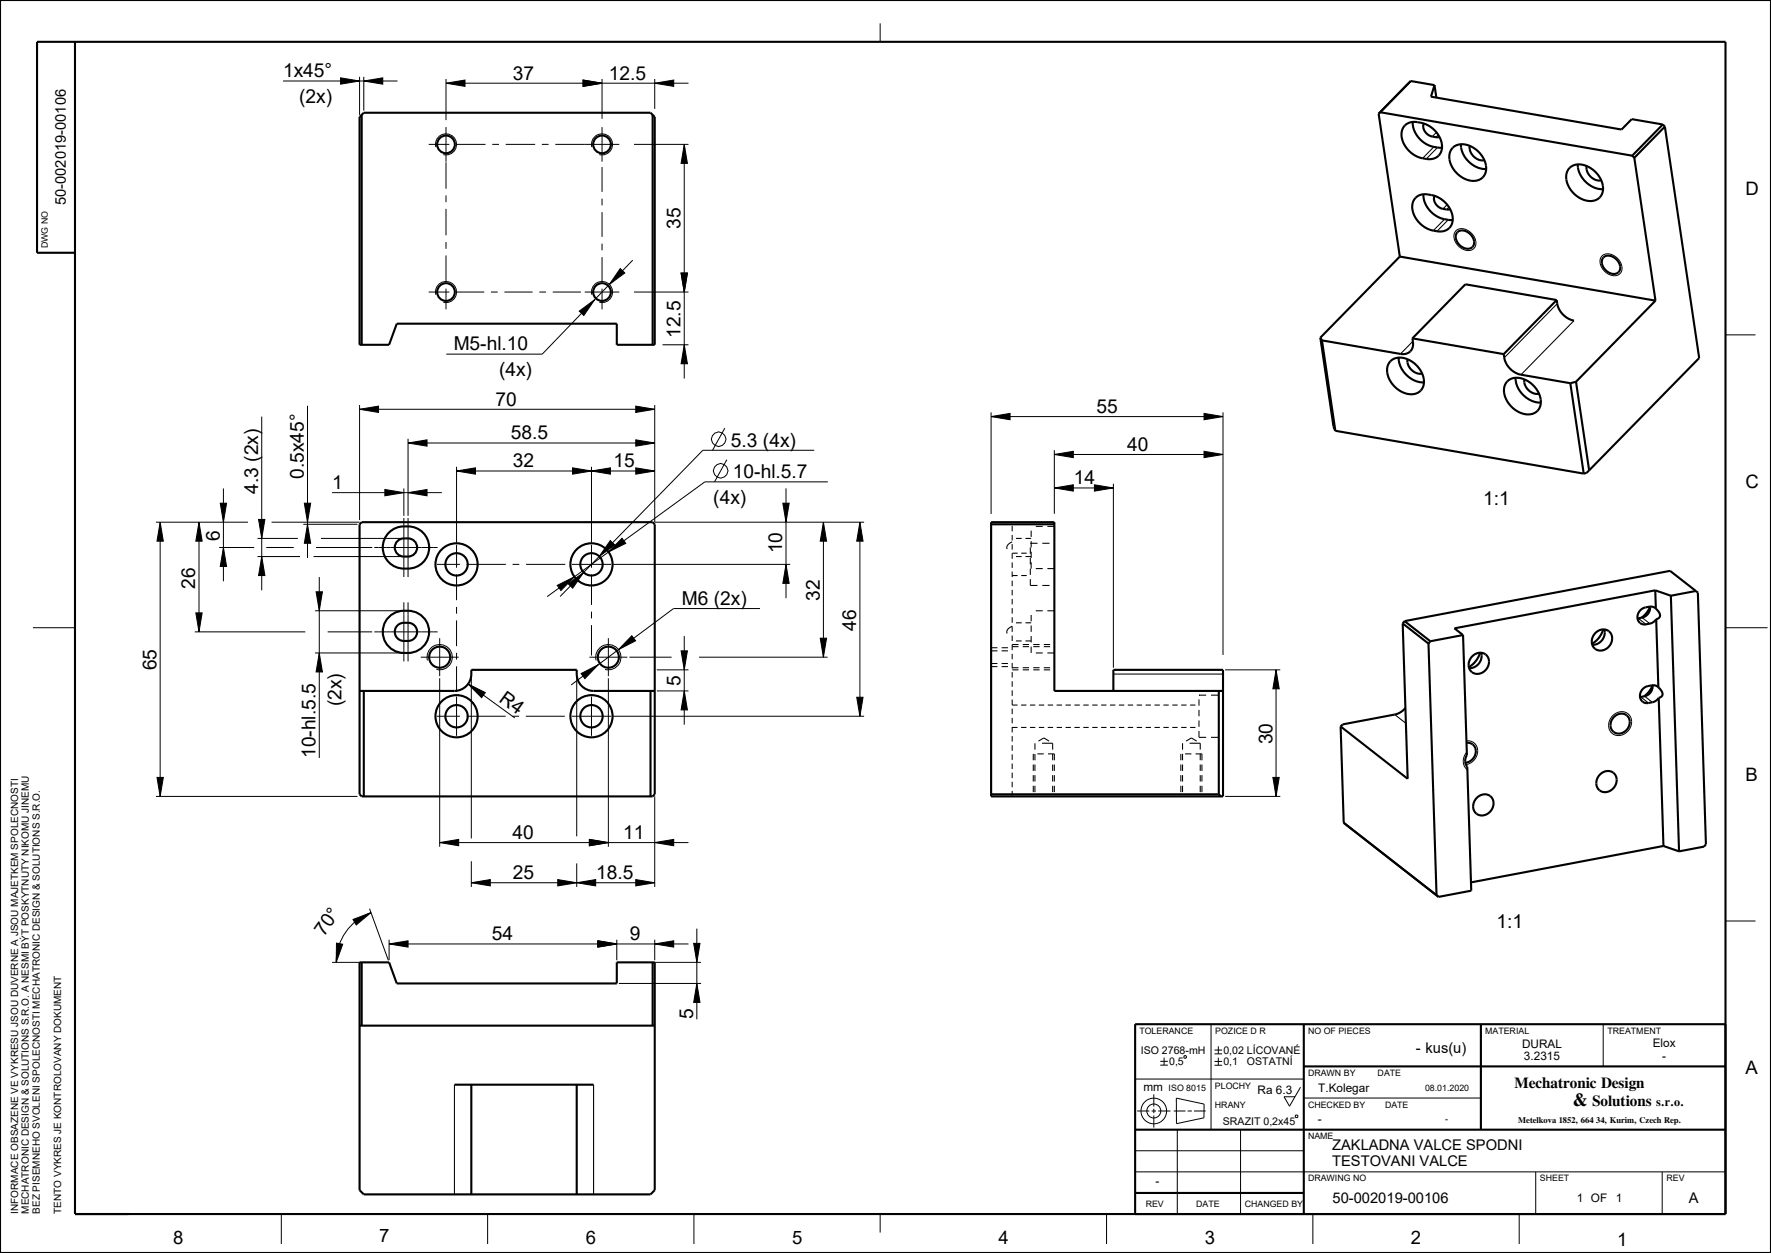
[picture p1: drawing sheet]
<svg xmlns="http://www.w3.org/2000/svg" width="420mm" height="297mm" viewBox="0 0 420 297" stroke-linecap="round" stroke-linejoin="round" font-family="sans-serif">
<g fill="none" stroke="#000" stroke-width=".24">
<path d="M67.1 19.2h27.2M80.8 18.5l4.5 .7-4.5 .8zM85.3 18.2v9M86.3 19.2l4.5-.7v1.5zM86.3 18.2v8M105.8 19.7l4.5-.7v1.5zM105.8 18.7v9.8M105.8 19.7h57.5M138.3 19l4.5 .7-4.5 .8zM142.8 18.7v9.5M155.3 19.7l4.5-.7v1.5zM155.3 18.7v7.1"/>
<path d="M208.7 5.5v4.4M101.7 34.2h4.9M103.4 34.9a2.5 2.5 0 0 1 2.2-3.2 2.5 2.5 0 0 1 2.7 2.7 2.5 2.5 0 0 1-3.2 2.2M105.8 30.1v8.2M105.8 38.5v6.2M108.2 34.2h6.9M116.7 34.2h1.6M119.9 34.2h7M128.5 34.2h1.6M131.7 34.2h15.2M140.4 34.9a2.5 2.5 0 0 1 2.2-3.2 2.5 2.5 0 0 1 2.7 2.7 2.5 2.5 0 0 1-3.2 2.2M142.8 30.1v8.2"/>
<path d="M142.8 39.6v5.9M150.4 34.2h12.9M162.3 34.2l.7 4.5h-1.5zM162.3 34.2v55.5M105.8 46.3v1.6M105.8 49.5v6.3M105.8 57.4v1.6M142.8 47.1v1.6M142.8 50.3v5.9M142.8 57.8v1.5M345.3 54.7l.8-.5h.9l1.1 .4 .9 .7 .7 .9 .3 1v1l-.5 .7-.7 .4-1 .1-1-.4-1-.7-.6-.9-.4-1.1 .1-.9zM101.7 69.2h4.9"/>
<path d="M103.4 69.9a2.5 2.5 0 0 1 2.2-3.2 2.5 2.5 0 0 1 2.7 2.7 2.5 2.5 0 0 1-3.2 2.2M105.8 60.6v6.2M105.8 68.4v4.9M108.2 69.2h6.6M116.4 69.2h1.6M119.6 69.2h6.7M127.9 69.2h1.6M131.1 69.2h6.7M137.4 73.7l3.6-2.7-2.5 3.8zM138.7 69.2h8.2M140.4 69.9a2.5 2.5 0 0 1 2.2-3.2 2.5 2.5 0 0 1 2.7 2.7 2.5 2.5 0 0 1-3.2 2.2M142.8 60.9v5.9"/>
<path d="M142.8 68.4v4.9M147.1 63.7l1.1 1-3.7 2.7zM150.1 61.7l-21.5 22.2h-22.8M150.4 69.2h12.9M161.5 64.7h1.5l-.7 4.5zM380 60.6l.7-.4h1l1 .4 .9 .7 .7 .9 .4 1-.1 1-.4 .7-.8 .4h-1l-1-.3-.9-.7-.7-1-.3-1v-.9zM409.2 79.4h7.1M62.1 98.7v41.2M72.9 96.2v36.1M85.3 97l4.5-.7v1.5zM85.3 96v27.3M85.3 97h70"/>
<path d="M150.8 96.3l4.5 .7-4.5 .8zM155.3 96v27.8h49.6M157.1 81.7h6.2M162.3 81.7l.7 4.5h-1.5zM235 98.7l4.5-.7v1.5zM235 97.7v24.1M235 98.7h55M285.5 98l4.5 .7-4.5 .8zM290 97.7v57.5M52.2 119.3h1.5l-.7 4.5zM53 115.8v22M72.2 119.3h1.5l-.8 4.5z"/>
<path d="M78.8 116.8h26M91.3 116l4.5 .8-4.5 .7zM95.8 115.8v6.5M96.8 116.8l4.5-.8v1.5zM96.8 105l4.5-.7v1.5zM96.8 104v18.3M96.8 105h58.5M108.3 111.6l4.5-.7v1.5zM108.3 110.6v18M108.3 111.6h47M135.8 110.9l4.5 .7-4.5 .8zM140.3 111.6l4.5-.7v1.5z"/>
<path d="M140.3 110.6v18M150.8 110.9l4.5 .7-4.5 .8zM150.8 104.3l4.5 .7-4.5 .8zM171.9 101.5l-2.9 5.2M172.4 109l-2.9 5.2M185.7 119.3h1.5l-.8 4.5zM186.4 115.8v26M193.1 106.7h-26.4l-33.9 34.7M196.3 114.2h-29.1l-37.4 27.2M250 107.7l4.5-.7v1.5zM250 115.7l4.5-.8v1.5zM250 106.7v15.1"/>
<path d="M250 115.7h14M250 107.7h40M259.5 114.9l4.5 .8-4.5 .7zM264 114.7v43.6M285.5 107l4.5 .7-4.5 .8zM37 123.8h21.8M38 123.8l.7 4.5h-1.5zM38 123.8v65M47.2 123.8l.7 4.5h-1.5zM47.2 123.8v26M52 129.8h8.3M53 129.8l.7 4.5h-1.5z"/>
<path d="M61.1 131.9h10.1M61.1 127.6h9.5M61.3 123.1h1.5l-.7 4.5zM62.1 131.9l.7 4.5h-1.5zM63.1 129.8h6.6M64.4 123.8h20.9M71.9 124.3h12.9M72.9 124.3l.8 4.5h-1.5zM74.4 131.9h20.9M74.9 129.8h13.4M75.7 136.8v42.9M76.1 127.6h19.2"/>
<path d="M88.8 129.8h15M95.8 122.8v14M96.8 122.8v14M103.6 133.8h5.5M108.3 129.1v5.5M108.3 136.2v6.1M110.7 133.8h9.3M121.6 133.8h1.6M124.8 133.8h9.2M132.1 138.8l4.1-2.1-3.2 3.3zM134.7 138.4l3.7-2.7-2.6 3.7zM135.6 133.8h9.3"/>
<path d="M140.3 129.1v5.5M140.3 136.2v7.2M144.7 128.1l1.1 1.1-3.7 2.7zM145.4 133.8h42M147.5 127.6l.9 1.2-4.1 2zM186.4 133.8l.8 4.5h-1.5zM195.3 123.8l.7 4.5h-1.5zM195.3 123.8v32M203.9 123.8l.8 4.5h-1.5zM203.9 123.8v46M7.8 148.8h10M46.2 149.8h26.2"/>
<path d="M46.4 145.3h1.5l-.7 4.5zM74.7 154.8h20.6M74.7 144.8h20.6M75 140.3h1.5l-.8 4.5zM75.7 154.8l.8 4.5h-1.5zM77.7 149.8h10.6M88.8 149.8h15M95.8 142.8v14M96.8 142.8v14M99.8 155.8h9M101.4 156.5a3 3 0 0 1 2.6-3.7 3 3 0 0 1 3.3 3.2 3 3 0 0 1-3.8 2.7M104.3 151.3v9"/>
<path d="M108.3 143.9v1.6M108.3 147.1v6.1M108.3 154.7v1.6M108.3 157.9v6.1M137.8 159.7l4.1-2.1-3.2 3.3zM139.8 155.8h9M140.3 145v1.6M140.3 148.2v7.2M141.4 156.5a3 3 0 0 1 2.6-3.7 3 3 0 0 1 3.3 3.2 3 3 0 0 1-3.8 2.7M144.3 151.3v9M149.3 155.8h10M149.8 150.7l.9 1.2-4 2.1z"/>
<path d="M155.8 158.8h7.5M161.5 154.3h1.5l-.7 4.5zM162.3 150.8v21M165.8 155.8h30.5M180.2 144.2h-20.5l-24.2 18.1M194.5 151.3h1.5l-.7 4.5zM290.5 158.8h13.1M302.6 158.8l.8 4.5h-1.5zM302.6 158.8v30M409.2 148.8h10M103.6 169.8h5.5M104.3 160.8v39.9"/>
<path d="M108.3 165.1v9.3M110.7 169.8h9.2M111 162.1l4.1 2.1-.9 1.2zM111 162.1l11.1 8.1M111.8 160.3v38.4M121.5 169.8h1.6M124.7 169.8h9.2M135.6 169.8h9.3M136.8 160.3v37.9M140.3 165.1v9.3M144.3 160.8v39.9M145.4 169.8h59.5"/>
<path d="M155.8 163.8h7.5M162.3 163.8l.7 4.5h-1.5zM203.2 165.3h1.5l-.8 4.5zM347.8 175.6l1.1 .1 1.1 .8a2.54 2.54 0 0 1 .4 2l-.4 1.1-.8 .9-1.5 .7M347.9 178.3l-.7 1.1-.2 1.1 .3 1.1 .7 .8M382.6 169.5l1.5-.8h1.1l.9 .5 .6 .8 .3 1-.2 1.1-.6 1-.8 .8-1.1 .4h-1l-1-.4-.5-.7-.2-.6-.1-1.1 .4-1.1zM37 188.8h47.8M37.2 184.3h1.5l-.7 4.5zM104.3 199.7l4.5-.7v1.5zM104.3 199.7h59M139.8 199l4.5 .7-4.5 .8zM155.3 199.7l4.5-.7v1.5z"/>
<path d="M155.3 188.8v21.4M290.5 188.8h13.1M301.9 184.3h1.5l-.8 4.5zM83.7 217.9l4.3-1.6-3.5 2.9zM87.6 215.4l4.5 12.2M88 216.3a12.5 12.5 0 0 0-8.3 11.8M111.8 209.2l4.5-.7v1.5zM111.8 209.2h43.5M111.8 204.1v6.1M132.3 208.5l4.5 .7-4.5 .8zM136.8 209.2l4.5-.7v1.5zM136.8 204.6v5.6"/>
<path d="M150.8 208.5l4.5 .7-4.5 .8zM409.2 218.3h7.1M78.7 228.1h6.6M79.8 223.5l1.5 .3-1.6 4.3zM92.3 223.7l4.5-.7v1.5zM92.3 222.7v4.9M92.3 223.7h71M141.8 223l4.5 .7-4.5 .8zM146.3 222.7v4.9M146.8 233.1h19.5M155.3 223.7l4.5-.7v1.5zM155.3 222.7v4.9"/>
<path d="M155.3 228.1h11M164.5 223.6h1.5l-.7 4.5zM165.3 233.1l.7 4.5h-1.5zM165.3 220.1v21.5M269.2 255.8h40M273.6 259.4v2.9M275.2 251.6h1.8M275.2 252.5h1.8M276.1 250.7v1.8M280.8 250.4l.4-.2 .2 .5-.5 .1zM287.2 242.8v25M288 248.9h1.8"/>
<path d="M288 249.8h1.8M288 251.6h1.8M288 252.5h1.8M288.9 248v1.8M288.9 250.7v1.8M308.4 257.7l-2.6 4.5-1.3-2.2h2.6M380.2 242.8v10M269.2 277.8h140M269.2 272.8h40M269.7 263.3h2.9M273.1 263.3h1.1M273.6 262.8v1.1"/>
<path d="M273.6 264.4v2.9M274.7 263.3h2.9M278.4 263.3h2.7M279 260.3l6.6 1.4-.1 3.3-6.5 1.3zM279.2 267.8v20M281.6 263.3h1.1M283.2 263.3h2.7M294.2 267.8v20M307.2 264.5l.4-.2 .2 .5-.5 .1zM309.2 260.3h42M364.2 277.8v10M394.2 277.8v10"/>
<path d="M66.7 287.8v7.1M115.6 287.8v7.1M164.6 287.8v7.1M208.7 287.8v4.3M262.4 287.8v7.1M311.4 287.8v7.1M360.3 287.8v7.1"/>
<circle cx="170.4" cy="104.1" r="1.72"/>
<circle cx="170.9" cy="111.6" r="1.72"/>
<circle cx="273.6" cy="263.3" r="3"/>
<circle cx="273.6" cy="263.3" r="1.66"/>
</g>
<g fill="#000">
<path d="M80.8 18.5l4.5 .7-4.5 .8zM86.3 19.2l4.5-.7v1.5zM105.8 19.7l4.5-.7v1.5zM138.3 19l4.5 .7-4.5 .8zM155.3 19.7l4.5-.7v1.5zM162.3 34.2l.7 4.5h-1.5zM137.4 73.7l3.6-2.7-2.5 3.8zM147.1 63.7l1.1 1-3.7 2.7zM161.5 64.7h1.5l-.7 4.5zM85.3 97l4.5-.7v1.5zM150.8 96.3l4.5 .7-4.5 .8zM162.3 81.7l.7 4.5h-1.5z"/>
<path d="M235 98.7l4.5-.7v1.5zM285.5 98l4.5 .7-4.5 .8zM91.3 116l4.5 .8-4.5 .7zM96.8 116.8l4.5-.8v1.5zM96.8 105l4.5-.7v1.5zM108.3 111.6l4.5-.7v1.5zM140.3 111.6l4.5-.7v1.5zM135.8 110.9l4.5 .7-4.5 .8zM150.8 110.9l4.5 .7-4.5 .8zM150.8 104.3l4.5 .7-4.5 .8zM250 107.7l4.5-.7v1.5zM250 115.7l4.5-.8v1.5z"/>
<path d="M259.5 114.9l4.5 .8-4.5 .7zM285.5 107l4.5 .7-4.5 .8zM38 123.8l.7 4.5h-1.5zM47.2 123.8l.7 4.5h-1.5zM52.2 119.3h1.5l-.7 4.5zM53 129.8l.7 4.5h-1.5zM61.3 123.1h1.5l-.7 4.5zM62.1 131.9l.7 4.5h-1.5zM72.2 119.3h1.5l-.8 4.5zM72.9 124.3l.8 4.5h-1.5zM132.1 138.8l4.1-2.1-3.2 3.3zM134.7 138.4l3.7-2.7-2.6 3.7z"/>
<path d="M144.7 128.1l1.1 1.1-3.7 2.7zM147.5 127.6l.9 1.2-4.1 2zM185.7 119.3h1.5l-.8 4.5zM186.4 133.8l.8 4.5h-1.5zM195.3 123.8l.7 4.5h-1.5zM203.9 123.8l.8 4.5h-1.5zM46.4 145.3h1.5l-.7 4.5zM75 140.3h1.5l-.8 4.5zM75.7 154.8l.8 4.5h-1.5zM137.8 159.7l4.1-2.1-3.2 3.3zM149.8 150.7l.9 1.2-4 2.1zM161.5 154.3h1.5l-.7 4.5z"/>
<path d="M194.5 151.3h1.5l-.7 4.5zM302.6 158.8l.8 4.5h-1.5zM111 162.1l4.1 2.1-.9 1.2zM162.3 163.8l.7 4.5h-1.5zM203.2 165.3h1.5l-.8 4.5zM37.2 184.3h1.5l-.7 4.5zM104.3 199.7l4.5-.7v1.5zM139.8 199l4.5 .7-4.5 .8zM155.3 199.7l4.5-.7v1.5zM301.9 184.3h1.5l-.8 4.5zM83.7 217.9l4.3-1.6-3.5 2.9zM111.8 209.2l4.5-.7v1.5z"/>
<path d="M132.3 208.5l4.5 .7-4.5 .8zM136.8 209.2l4.5-.7v1.5zM150.8 208.5l4.5 .7-4.5 .8zM79.8 223.5l1.5 .3-1.6 4.3zM92.3 223.7l4.5-.7v1.5zM141.8 223l4.5 .7-4.5 .8zM155.3 223.7l4.5-.7v1.5zM165.3 233.1l.7 4.5h-1.5zM164.5 223.6h1.5l-.7 4.5z"/>
</g>
<g fill="none" stroke="#000" stroke-width=".5">
<path d="M0 0h420v297h-420zM17.8 9.9v277.9h391.4v-277.9h-400.4v50h9M334.6 19.2l-7.7 7.8M334.6 19.2l-.4 .4M334.6 19.2l5.6 1M85.8 27.2v54.5M86.3 26.7h68l1 1v54h-9v-5h-52.2l-1.8 5h-7v-54zM154.8 27.2v54.5M326.9 27l.4-.4 59.8 10.3M326.9 27l5.1 33.8M333.2 29.7a3.2 3.2 0 0 1 2.9-.7 6.2 6.2 0 0 1 5.8 6.4 2.94 2.94 0 0 1-3.7 2.3 6.2 6.2 0 0 1-5.8-6.5l.3-.8zM335 28.9a6.3 6.3 0 0 0 6 6.1h1"/>
<path d="M337.7 29.3a2.44 2.44 0 0 0 2 3.1l1.7 .1M340.2 20.2l-.8 2.7 45.2 7.8 2.4-2.5 7.3 1.3M340.2 20.2l.4 2.9M344.5 35a4.4 4.4 0 0 1 5.9 .8 4.7 4.7 0 0 1 1.6 5.8 3.7 3.7 0 0 1-5.3 .4 5.3 5.3 0 0 1-2.6-6.4zM346.5 34.2a6.1 6.1 0 0 0 5.9 5.9M348.6 34.6l-.1 .1a3.1 3.1 0 0 0 3.5 3.3M372.2 39.8a4.4 4.4 0 0 1 5.9 .7 4.7 4.7 0 0 1 1.6 5.9 3.7 3.7 0 0 1-5.3 .4 5.3 5.3 0 0 1-2.6-6.4zM374.2 39a6.1 6.1 0 0 0 6 5.8M376.3 39.4v.1a3.2 3.2 0 0 0 3.4 3.3M387.1 36.9l.5 .5M387.6 37.4l5 33.9M394.3 29.5l-7.2 7.4"/>
<path d="M394.3 29.5l.5 .5M394.8 30l-7.2 7.4M394.8 30l8.2 54.9-26.1 26.6M335.7 46.9a3.2 3.2 0 0 1 2.9-.8 6.2 6.2 0 0 1 5.9 6.5 2.94 2.94 0 0 1-3.7 2.2 6.2 6.2 0 0 1-5.8-6.5l.2-.8zM337.6 46a6.3 6.3 0 0 0 6 6.1l.9 .1M340.2 46.4a2.44 2.44 0 0 0 2 3.1l1.7 .1M345.6 55a2.6 2.6 0 0 1 3.8 1.7 1.64 1.64 0 0 1-.4 2 1.64 1.64 0 0 1-2.1-.1 2.44 2.44 0 0 1-1.3-3.5zM332 60.8l-18.9 19.2M332 60.8l60.6 10.5M369.2 71.1a5.2 5.2 0 0 0 4.1 4.9M369.2 71.1l-21.7-3.7-12.5 12.8M369.2 71.1l-12.6 12.8"/>
<path d="M380.3 61a2.6 2.6 0 0 1 3.8 1.6 1.64 1.64 0 0 1-.4 2.1 1.64 1.64 0 0 1-2.2-.1 2.44 2.44 0 0 1-1.3-3.5zM392.6 71.3l-18.8 19.2M313.1 80l3.1 21 .5 1.1M313.1 80l.4 .7M313.5 80.7l3.2 21.4M329.8 85.6a4.4 4.4 0 0 1 5.9 .7 4.7 4.7 0 0 1 1.5 5.9 3.7 3.7 0 0 1-5.3 .4 5.3 5.3 0 0 1-2.6-6.4zM331.7 84.8a6.1 6.1 0 0 0 6 5.8M333.8 85.2v.1a3.2 3.2 0 0 0 3.5 3.3M335 80.2l.1 .9a2.37 2.37 0 0 1-3 2.8l-18.6-3.2M335 80.2l21.6 3.7M356.6 83.9a5.2 5.2 0 0 0 4.1 4.9l11.7 2M357.5 90.4a4.4 4.4 0 0 1 5.9 .7 4.7 4.7 0 0 1 1.6 5.9 3.7 3.7 0 0 1-5.3 .4 5.3 5.3 0 0 1-2.6-6.5z"/>
<path d="M359.4 89.5a6.1 6.1 0 0 0 6 5.9M361.5 89.9v.1a3.1 3.1 0 0 0 3.5 3.3M372.4 90.8l3.2 21.5M373.8 90.5l-1.4 .3M373.8 90.5l3.1 21M316.7 102.1l58.9 10.2M376.9 111.5l-.6 .6-.7 .2M85.8 123.8h69l.5 .5v64l-.5 .5h-69l-.5-.5v-64zM91.9 126.6a6.1 6.1 0 0 1 8.7 0 5.1 5.1 0 0 1 .5 5.7 5.1 5.1 0 0 1-5.3 2.5 5 5 0 0 1-4.6-2.9 5 5 0 0 1 .7-5.3zM94.3 128.3a3.2 3.2 0 0 1 4.3 .4 2.15 2.15 0 0 1-1.8 3.2 2.41 2.41 0 0 1-3.2-2.1l.1-.6zM235 124.3h15M392.6 139.9l-47.7 9 2.1 1.6"/>
<path d="M392.6 139.9l.1 4.4M392.6 139.9l3.7 1.3M92.2 146.2a6.1 6.1 0 0 1 8.5 .5 5.1 5.1 0 0 1 .3 5.7 5.1 5.1 0 0 1-5.2 2.4 5 5 0 0 1-4.6-3.1 5 5 0 0 1 1-5.5zM94.2 148.3a2.81 2.81 0 0 1 4.7 1.3 2.15 2.15 0 0 1-2.1 2.3 2.38 2.38 0 0 1-3.2-2.3zM332.7 147.8l1.1 36.8-15.9-12.4M332.7 147.8l6.1 4.7M333.1 147.2l-.4 .6M333.1 147.2l6.1 4.8M338.8 152.5l1.9 59.7 .5 .4M339.2 152l-.4 .5M347 150.5l.9 28.5a2.36 2.36 0 0 0 .1 2.8l.9 29.3-7.7 1.5M347 150.5l-7.8 1.5"/>
<path d="M349.2 155.5a2.27 2.27 0 0 1 3.3-.2 2.27 2.27 0 0 1 0 3.3 2.24 2.24 0 0 1-2.4 1.2 2.24 2.24 0 0 1-1.8-1.9l.1-1.2zM351 154.7l-1 2-1.6 1.4M351.2 154.7l.1 .1a2.88 2.88 0 0 1-2.9 3.6M378.4 150a2.27 2.27 0 0 1 3.3-.2 2.27 2.27 0 0 1 0 3.3 2.24 2.24 0 0 1-2.4 1.1 2.24 2.24 0 0 1-1.8-1.9l.2-1.2zM380.2 149.2l-1 2-1.6 1.4M380.5 149.2a2.88 2.88 0 0 1-2.9 3.6M391.3 143.9l-.8 1.3-1.2 1.2M391.3 143.8a2.4 2.4 0 0 1-1.9 2.6l-1 .2M392.7 144.3l-1-.5-1.5 .2a2.07 2.07 0 0 0-1.9 1.8 2.07 2.07 0 0 0 1.4 2.2l1.9-.3 1.2-.9M392.7 144.3l.4 .4a1.1 1.1 0 0 1 .6 1.1 1.1 1.1 0 0 1-.8 .9l-.1 .1M392.8 146.8l.5 16.1M396.3 141.2l1.9 60.6"/>
<path d="M402.2 140.1l.5 .4 1.9 59.6-.5 .6-5.9 1.1M402.2 140.1l-5.9 1.1M402.2 140.1l-6.1-4.8-63 11.9M85.3 163.8h22.5a4.2 4.2 0 0 0 4-5h25a4.2 4.2 0 0 0 4 5h14.5M86.3 163.8v25M154.3 163.8v25M264 163.8v-5h26v30h-55v-65h15v40h40M289 163.8v24.5M317.9 172.2l.8 22.8M333.3 167.8l-.9 .8-1.3 .7-12.7 2.4-.5 .5M347.8 176.1a2.11 2.11 0 0 1 2.1 1.2 2.11 2.11 0 0 1-.5 2.4l-.1 .2a2.64 2.64 0 0 1-1.8 .9M382.8 169.9a2.14 2.14 0 0 1 3.1-.2 2.14 2.14 0 0 1 0 3.1 2.11 2.11 0 0 1-2.4 1.1 2.11 2.11 0 0 1-1.6-2.2l.3-1z"/>
<path d="M391.9 162.5l-.8 1.4-1.2 1.2M391.9 162.5h.1M391.9 162.4a2.4 2.4 0 0 1-1.9 2.6l-1 .2M393.3 162.9l-1-.5-1.5 .2a2.07 2.07 0 0 0-1.9 1.8 2.07 2.07 0 0 0 1.4 2.3l1.9-.3 1.2-1M393.3 162.9l.4 .5a1.1 1.1 0 0 1 .6 1.1 1.1 1.1 0 0 1-.8 .9h-.1M393.4 165.4l1.1 35.1M235 188.3h54M289 188.3l.5 .5M318.7 195l22.5 17.6M318.7 195l.2 .3M350.3 189a2.27 2.27 0 0 1 3.3-.1 2.27 2.27 0 0 1 0 3.3 2.24 2.24 0 0 1-2.4 1.1 2.24 2.24 0 0 1-1.8-1.9l.1-1.2zM379.5 183.5a2.27 2.27 0 0 1 3.3-.2 2.27 2.27 0 0 1 0 3.3 2.24 2.24 0 0 1-2.4 1.2 2.24 2.24 0 0 1-1.8-1.9l.1-1.2z"/>
<path d="M394.5 200.5l-45.7 8.7M394.5 200.5l3.7 1.3M85.3 228.1h7l1.8 5h52.2v-5h9v54l-1 1h-68l-1-1zM85.8 228.1v15M154.8 228.1v15M85.3 243.1h70M107.8 257.1h33M111.8 257.1v26M136.8 257.1v26M309.2 252.8h100M309.2 242.8v45M351.2 242.8v25"/>
<path d="M409.2 242.8h-140v45M269.2 267.8h140M269.2 282.8h40"/>
<circle cx="105.8" cy="34.2" r="2.1"/>
<circle cx="142.8" cy="34.2" r="2.1"/>
<circle cx="105.8" cy="69.2" r="2.1"/>
<circle cx="142.8" cy="69.2" r="2.1"/>
<circle cx="108.3" cy="133.8" r="5"/>
<circle cx="108.3" cy="133.8" r="2.65"/>
<circle cx="140.3" cy="133.8" r="5"/>
<circle cx="140.3" cy="133.8" r="2.65"/>
<circle cx="104.3" cy="155.8" r="2.5"/>
<circle cx="144.3" cy="155.8" r="2.5"/>
<circle cx="108.3" cy="169.8" r="5"/>
<circle cx="108.3" cy="169.8" r="2.65"/>
<circle cx="140.3" cy="169.8" r="5"/>
<circle cx="140.3" cy="169.8" r="2.65"/>
</g>
<g fill="none" stroke="#000" stroke-width=".25">
<path d="M340 34.8l-2.6 2.7M340.7 31.4l-1 1M340.9 35l-2.7 2.7M341.1 32l-.6 .5M342.6 52l-2.7 2.7M343.2 48.5l-1 1M343.4 52.1l-2.6 2.7M343.6 49.1l-.5 .6M369.3 72l-12.6 12.8M373.3 76l-12.6 12.8M335.1 80.9l-3 3M239.2 128.9l-.4 .6v.7"/>
<path d="M239.2 128.9h.1M240 124.6v1.3M240 126.8v1.3M240 129v1.3M240 133.3v1.3M240 135.5v1.3M240 137.6v1.3M240 139.8v1.3M240 136.4h1.3M240 128.4l-.8 .5M240.9 131.9h1.4M240.9 127.6h1.4"/>
<path d="M241.3 131.1h-1.3v1.3M242.2 136.4h1.3M242.2 131.1h1.3M243.2 131.9h1.3M243.2 127.6h1.3M244.3 128.8h.1M244.3 129.8v1.5M244.3 132.3v1.5M244.3 134.8v1.5M244.3 137.3v1.5h1.8M244.3 128.8h1.8M244.5 125.8v1.5"/>
<path d="M244.5 128.3v1.5M244.5 130.8v1.5M244.5 133.3v1.5M244.5 134.8h.1M244.5 124.8h.1M245.6 134.8h1.7M245.6 124.8h1.7M247.2 138.8h1.7M247.2 128.8h1.7M248.4 134.8h1.6M248.4 124.8h1.6M235 158h1.5"/>
<path d="M235 157.3h1.5M235 154.3h1.5M235 153.5h1.5M237.5 158h1.5M237.5 157.3h1.5M237.5 154.3h1.5M237.5 153.5h1.5M239.2 148.9l-.4 .6v.7M239.2 148.9l.8-.4v1.3M239.2 148.9h.1M240 142v1.3M240 144.1v1.3"/>
<path d="M240 146.3v1.3M240 150.6v1.3M240 155v1.3M240 157.1v1.3M240 159.3v1.3M240 158.8h1.5M240 158.3h1.5M240 153.3h1.5M240.9 151.9h1.4M240.9 147.6h1.4M241.5 152.8h-1.5v1.3M242.5 158.8h1.5"/>
<path d="M242.5 158.3h1.5M242.5 153.3h1.5M242.5 152.8h1.5M243.2 151.9h1.3M243.2 147.6h1.3M244.5 145.8v1.5M244.5 148.3v1.5M244.5 150.8v1.5M244.5 153.3v1.5M244.5 154.8h.1M244.5 144.8h.1M245 158.8h1.5"/>
<path d="M245 158.3h1.5M245 153.3h1.5M245 152.8h1.5M245.6 154.8h1.7M245.6 144.8h1.7M247.5 158.8h1.5M247.5 158.3h1.5M247.5 153.3h1.5M247.5 152.8h1.5M248.4 154.8h1.6M248.4 144.8h1.6M264 159.8h26"/>
<path d="M388.5 146.6l1.8 1.4M389.4 146.4l1.9 1.4M240 161.5v1.3M240 163.6v1.3M240 165.8v1.3h1.3M240 168v1.3M240 170.1v1.3M240 172.3v1.3M240 174.5v1.3M240 176.6v1.3M240 178.8v1.3M240 172.4h1.3"/>
<path d="M242.2 172.4h1.2M242.2 167.1h1.2M244.3 172.4h1.2M244.3 167.1h1.2M245 178.7v1.5M245.4 176.2v1.5M245.4 178.7v1.5M246 178.7h1.5M246.3 175.7l1.2-.8 1.3 .8M246.4 172.4h1.2M246.4 167.1h1.2M247.1 176.2h2.5v1.5"/>
<path d="M248.5 172.4h1.2M248.5 167.1h1.2M248.5 178.7h1.5v1.5M249.6 178.7v1.5M250.6 172.4h1.3M250.6 167.1h1.3M252.7 172.4h1.3M252.7 167.1h1.3M254.8 172.4h1.3M254.8 167.1h1.3M256.9 172.4h1.3M256.9 167.1h1.3"/>
<path d="M259 172.4h1.3M259 167.1h1.3M261.1 172.4h1.3M261.1 167.1h1.3M263.2 172.4h1.3M263.2 167.1h1.3M265.4 172.4h1.2M265.4 167.1h1.2M267.5 172.4h1.2M267.5 167.1h1.2M269.6 172.4h1.2M269.6 167.1h1.2"/>
<path d="M271.7 172.4h1.3M271.7 167.1h1.3M273.8 172.4h1.3M273.8 167.1h1.3M275.9 172.4h1.3M275.9 167.1h1.3M278 172.4h1.3M278 167.1h1.3M280 178.7v1.5M280.1 172.4h1.3M280.1 167.1h1.3M280.4 176.2v1.5"/>
<path d="M280.4 178.7v1.5M281 178.7h1.5M281.3 175.7l1.2-.8 1.3 .8M282.1 176.2h2.5v1.5M282.2 172.4h1.3M282.2 167.1h1.3M283.5 178.7h1.5v1.5M284.3 172.4h.1M284.3 167.1h.1M284.3 164.8h.1M284.3 173.3v1.5h1.8M284.3 164.8h1.8"/>
<path d="M284.3 165.8v1.5M284.3 168.3v1.5M284.3 170.8v1.5M284.6 178.7v1.5M287.2 174.8h1.7M287.2 164.8h1.7M330.8 169.4l2.6 2M389.1 165.2l1.8 1.4M390 165l1.9 1.5M240 181v1.3M240 183.1v1.3M240 185.3v1.3"/>
<path d="M240 187.5v1.3M245 181.2v1.5M245 183.7v1.5M245 186.3v1.5M245.4 181.2v1.5M245.4 183.7v1.5M245.4 186.3v1.5M249.6 181.2v1.5M249.6 183.7v1.5M249.6 186.3v1.5M250 181.2v1.5M250 183.7v1.5"/>
<path d="M250 186.3v1.5M280 181.2v1.5M280 183.7v1.5M280 186.3v1.5M280.4 181.2v1.5M280.4 183.7v1.5M280.4 186.3v1.5M284.6 181.2v1.5M284.6 183.7v1.5M284.6 186.3v1.5M285 181.2v1.5M285 183.7v1.5"/>
<path d="M285 186.3v1.5M107.8 257.1v26M140.8 257.1v26"/>
</g>
<g font-size="4.6">
<text x="67.1" y="18.3">1x45°</text>
<text x="121.6" y="18.8">37</text>
<text x="144.4" y="18.8">12.5</text>
<text x="71" y="24.5">(2x)</text>
<text x="161.4" y="54.2" transform="rotate(-90 161.4 54.2)">35</text>
<text x="107.6" y="83.1">M5-hl.10</text>
<text x="161.4" y="80.1" transform="rotate(-90 161.4 80.1)">12.5</text>
<text x="118.3" y="89.2">(4x)</text>
<text x="117.5" y="96.1">70</text>
<text x="260" y="97.9">55</text>
<text x="121.1" y="104.1">58.5</text>
<text x="173.4" y="105.9">5.3 (4x)</text>
<text x="267.3" y="106.9">40</text>
<text x="72.1" y="113.5" transform="rotate(-90 72.1 113.5)">0.5x45°</text>
<text x="121.6" y="110.8">32</text>
<text x="145.5" y="110.8">15</text>
<text x="173.8" y="113.3">10-hl.5.7</text>
<text x="61.2" y="117" transform="rotate(-90 61.2 117)">4.3 (2x)</text>
<text x="78.8" y="115.9">1</text>
<text x="169.2" y="119.5">(4x)</text>
<text x="254.7" y="114.8">14</text>
<text x="351.7" y="119.6">1:1</text>
<text x="52.1" y="128.1" transform="rotate(-90 52.1 128.1)">6</text>
<text x="185.5" y="131.1" transform="rotate(-90 185.5 131.1)">10</text>
<text x="46.3" y="139.5" transform="rotate(-90 46.3 139.5)">26</text>
<text x="161.7" y="143.4">M6 (2x)</text>
<text x="194.4" y="142.4" transform="rotate(-90 194.4 142.4)">32</text>
<text x="203.1" y="149.5" transform="rotate(-90 203.1 149.5)">46</text>
<text x="37.1" y="158.9" transform="rotate(-90 37.1 158.9)">65</text>
<text x="81" y="167.4" transform="rotate(-90 81 167.4)">(2x)</text>
<text x="118.1" y="166.2" transform="rotate(36 118.1 166.2)">R4</text>
<text x="161.4" y="162.5" transform="rotate(-90 161.4 162.5)">5</text>
<text x="74.8" y="179.7" transform="rotate(-90 74.8 179.7)">10-hl.5.5</text>
<text x="301.7" y="176.4" transform="rotate(-90 301.7 176.4)">30</text>
<text x="121.5" y="198.8">40</text>
<text x="147.8" y="198.8">11</text>
<text x="121.6" y="208.4">25</text>
<text x="141.4" y="208.4">18.5</text>
<text x="354.9" y="219.9">1:1</text>
<text x="76.9" y="222.1" transform="rotate(-55 76.9 222.1)">70°</text>
<text x="116.6" y="222.9">54</text>
<text x="149.4" y="222.9">9</text>
<text x="164.4" y="241.6" transform="rotate(-90 164.4 241.6)">5</text>
</g>
<g font-size="4.4">
<text x="413.9" y="46.2">D</text>
<text x="413.9" y="115.7">C</text>
<text x="413.9" y="185.1">B</text>
<text x="413.9" y="254.6">A</text>
<text x="41" y="294.9">8</text>
<text x="89.9" y="294.4">7</text>
<text x="138.9" y="294.9">6</text>
<text x="187.8" y="294.9">5</text>
<text x="236.8" y="294.9">4</text>
<text x="285.7" y="294.9">3</text>
<text x="334.6" y="294.9">2</text>
<text x="383.6" y="295.4">1</text>
</g>
<text font-size="4.3" x="373" y="262.3">&amp;</text>
<g font-size="3.6">
<text x="359.2" y="257.9">Mechatronic Design</text>
<text x="377.6" y="262.3">Solutions</text>
</g>
<g font-size="3.5">
<text x="15.6" y="48.6" transform="rotate(-90 15.6 48.6)">50-002019-00106</text>
<text x="335.7" y="249.7">- kus(u)</text>
<text x="315.9" y="272.6">ZAKLADNA VALCE SPODNI</text>
<text x="315.9" y="276.4">TESTOVANI VALCE</text>
<text x="316" y="285.2">50-002019-00106</text>
<text x="400.5" y="285.2">A</text>
</g>
<text font-size="2.9" x="392.7" y="262.3">s.r.o.</text>
<g font-size="2.8">
<text x="361" y="248.3">DURAL</text>
<text x="361.4" y="251.3">3.2315</text>
<text x="391.9" y="248.3">Elox</text>
<text x="394.2" y="251.3">-</text>
<text x="271.1" y="258.5">mm</text>
<text x="298.2" y="259.2">Ra 6.3</text>
<text x="312.6" y="258.8">T.Kolegar</text>
<text x="312.5" y="266.1">-</text>
<text x="274" y="281">-</text>
<text x="374" y="285">1 OF</text>
<text x="383.2" y="285">1</text>
</g>
<g font-size="2.5">
<text x="270.5" y="249.8">ISO 2768-mH</text>
<text x="290.1" y="249.8">0,02 LÍCOVANÉ</text>
<text x="277.3" y="252.5">0,5</text>
<text x="290.1" y="252.5">0,1</text>
<text x="295.7" y="252.5">OSTATNÍ</text>
<text x="290" y="266.6">SRAZIT 0,2x45</text>
</g>
<g font-size="2.4">
<text x="4.3" y="287.7" transform="rotate(-90 4.3 287.7)">INFORMACE OBSAZENE VE VYKRESU JSOU DUVERNE A JSOU MAJETKEM SPOLECNOSTI</text>
<text x="6.9" y="287.7" transform="rotate(-90 6.9 287.7)">MECHATRONIC DESIGN &amp; SOLUTIONS S.R.O. A NESMI BÝT POSKYTNUTY NIKOMU JINEMU</text>
<text x="9.4" y="287.7" transform="rotate(-90 9.4 287.7)">BEZ PISEMNEHO SVOLENI SPOLECNOSTI MECHATRONIC DESIGN &amp; SOLUTIONS S.R.O.</text>
<text x="14.5" y="287.7" transform="rotate(-90 14.5 287.7)">TENTO VYKRES JE KONTROLOVANY DOKUMENT</text>
</g>
<g font-size="2.1">
<text x="11.3" y="58.9" transform="rotate(-90 11.3 58.9)">DWG NO</text>
<text x="270.2" y="245">TOLERANCE</text>
<text x="288.2" y="245">POZICE D R</text>
<text x="310.2" y="245">NO OF PIECES</text>
<text x="352.2" y="245">MATERIAL</text>
<text x="381.2" y="245">TREATMENT</text>
<text x="310.2" y="255">DRAWN BY</text>
<text x="326.7" y="255">DATE</text>
<text x="277.2" y="258.5">ISO 8015</text>
<text x="288.1" y="258.2">PLOCHY</text>
<text x="288.1" y="262.7">HRANY</text>
<text x="310.2" y="262.5">CHECKED BY</text>
<text x="328.5" y="262.5">DATE</text>
<text x="338" y="258.5">08.01.2020</text>
<text x="342.7" y="265.9">-</text>
<text x="310.2" y="270">NAME</text>
<text x="310.2" y="280">DRAWING NO</text>
<text x="365.2" y="280">SHEET</text>
<text x="395.2" y="280">REV</text>
<text x="271.7" y="286">REV</text>
<text x="283.7" y="286">DATE</text>
<text x="295.2" y="286">CHANGED BY</text>
</g>
<text font-size="2" x="360.1" y="266.1">Metelkova 1852, 664 34, Kurim, Czech Rep.</text>
</svg>
